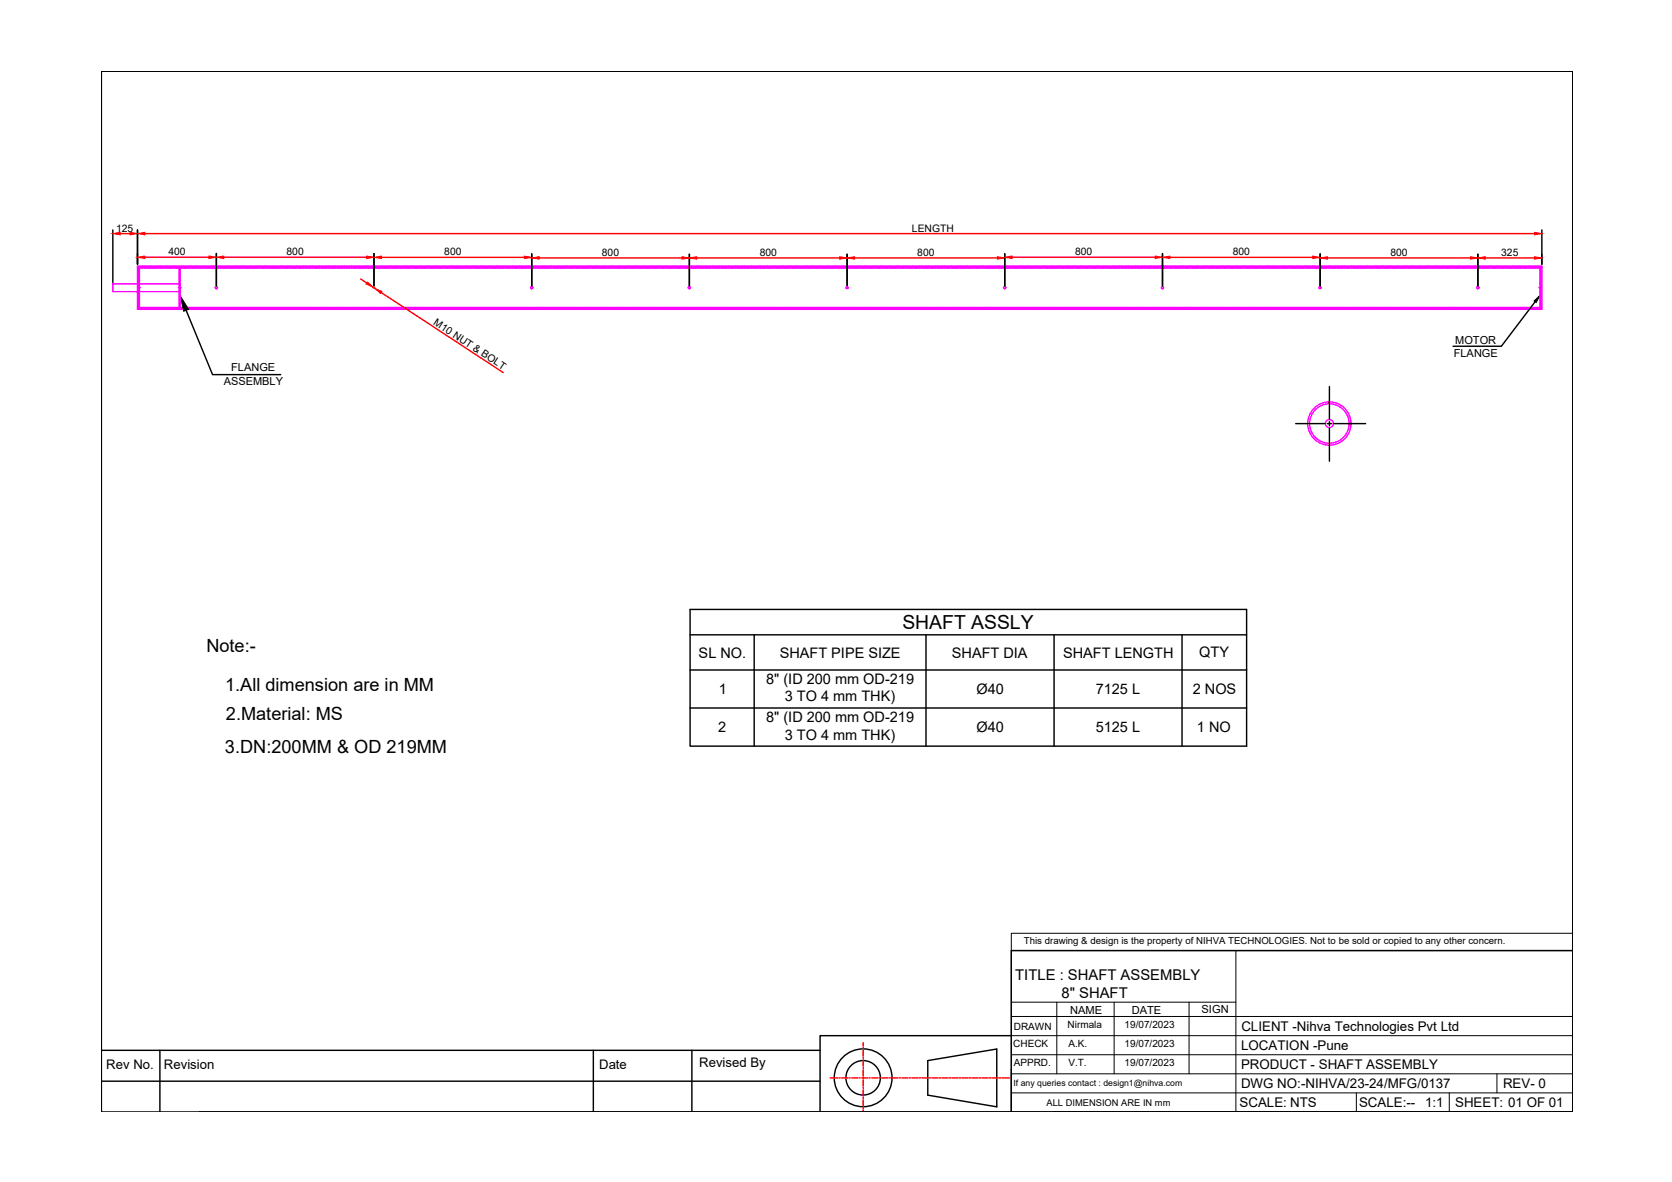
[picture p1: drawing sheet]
<svg xmlns="http://www.w3.org/2000/svg" width="297mm" height="210mm" viewBox="0 0 297 210" stroke-linecap="round" stroke-linejoin="round" font-family="sans-serif">
<!-- layer: 0 -->
<g fill="none" stroke="#f0f" stroke-width=".25">
<path d="M20 50.4h12v1.4h-12zM24.4 47.6h249.5v7h-249.5zM24.4 47.6v-.3h249.5v.3M24.4 54.6v.3h249.5v-.3M24.4 51.1h.6M24.6 47.6h.2v7h-.2zM24.6 54.6l-.2 .2M24.6 51.8h.2M24.6 50.4h.2M24.7 47.3l-.3 .2M24.9 54.6l-.3 .3M25 47.3l-.3 .3"/>
<path d="M25.2 54.6l-.3 .3M25.3 47.3l-.3 .3M25.5 54.6l-.3 .3M25.7 47.3l-.4 .3M25.9 54.6l-.4 .3M26 47.3l-.4 .3M26.2 54.6l-.4 .3M26.3 47.3l-.3 .3M26.5 54.6l-.3 .3M26.6 47.3l-.3 .3M26.8 54.6l-.3 .3M26.9 47.3l-.3 .3"/>
<path d="M27.1 54.6l-.3 .3M27.2 47.3l-.3 .3M27.4 54.6l-.3 .3M27.5 47.3l-.3 .3M27.7 54.6l-.3 .3M27.9 47.3l-.4 .3M28.1 54.6l-.4 .3M28.2 47.3l-.4 .3M28.4 54.6l-.4 .3M28.5 47.3l-.3 .3M28.7 54.6l-.3 .3M28.8 47.3l-.3 .3"/>
<path d="M29 54.6l-.3 .3M29.1 47.3l-.3 .3M29.3 54.6l-.3 .3M29.4 47.3l-.3 .3M29.6 54.6l-.3 .3M29.7 47.3l-.3 .3M30 54.6l-.4 .3M30.1 47.3l-.4 .3M30.3 54.6l-.4 .3M30.4 47.3l-.4 .3M30.6 54.6l-.4 .3M30.7 47.3l-.3 .3"/>
<path d="M30.9 54.6l-.3 .3M31 47.3l-.3 .3M31.2 54.6l-.3 .3M31.3 47.3l-.3 .3M31.5 54.6l-.3 .3M31.6 47.3l-.3 .3M31.7 51.1h.5M31.8 47.6h.2v7h-.2zM31.8 54.6l-.3 .3M31.8 51.8h.2M31.8 50.4h.2M31.9 47.3l-.3 .3"/>
<path d="M32.2 54.6l-.4 .3M32.3 47.3l-.4 .3M32.5 54.6l-.4 .3M32.6 47.3l-.4 .3M32.8 54.6l-.4 .3M32.9 47.3l-.3 .3M33.1 54.6l-.3 .3M33.2 47.3l-.3 .3M33.4 54.6l-.3 .3M33.5 47.3l-.3 .3M33.7 54.6l-.3 .3M33.8 47.3l-.3 .3"/>
<path d="M34 54.6l-.3 .3M34.1 47.3l-.3 .3M34.4 54.6l-.4 .3M34.5 47.3l-.4 .3M34.7 54.6l-.4 .3M34.8 47.3l-.4 .3M35 54.6l-.4 .3M35.1 47.3l-.3 .3M35.3 54.6l-.3 .3M35.4 47.3l-.3 .3M35.6 54.6l-.3 .3M35.7 47.3l-.3 .3"/>
<path d="M35.9 54.6l-.3 .3M36 47.3l-.3 .3M36.2 54.6l-.3 .3M36.3 47.3l-.3 .3M36.6 54.6l-.4 .3M36.7 47.3l-.4 .3M36.9 54.6l-.4 .3M37 47.3l-.4 .3M37.2 54.6l-.3 .3M37.3 47.3l-.3 .3M37.5 54.6l-.3 .3M37.6 47.3l-.3 .3"/>
<path d="M37.8 54.6l-.3 .3M37.9 47.3l-.3 .3M38.1 54.6l-.3 .3M38.2 47.3l-.3 .3M38.4 54.6l-.3 .3M38.5 47.3l-.3 .3M38.8 54.6l-.4 .3M38.9 47.3l-.4 .3M39.1 54.6l-.4 .3M39.2 47.3l-.4 .3M39.4 54.6l-.3 .3M39.5 47.3l-.3 .3"/>
<path d="M39.7 54.6l-.3 .3M39.8 47.3l-.3 .3M40 54.6l-.3 .3M40.1 47.3l-.3 .3M40.3 54.6l-.3 .3M40.4 47.3l-.3 .3M40.6 54.6l-.3 .3M40.7 47.3l-.3 .3M41 54.6l-.4 .3M41.1 47.3l-.4 .3M41.3 54.6l-.4 .3M41.4 47.3l-.4 .3"/>
<path d="M41.6 54.6l-.3 .3M41.7 47.3l-.3 .3M41.9 54.6l-.3 .3M42 47.3l-.3 .3M42.2 54.6l-.3 .3M42.3 47.3l-.3 .3M42.5 54.6l-.3 .3M42.6 47.3l-.3 .3M42.8 54.6l-.3 .3M42.9 47.3l-.3 .3M43.2 54.6l-.4 .3M43.3 47.3l-.4 .3"/>
<path d="M43.5 54.6l-.4 .3M43.6 47.3l-.4 .3M43.8 54.6l-.3 .3M43.9 47.3l-.3 .3M44.1 54.6l-.3 .3M44.2 47.3l-.3 .3M44.4 54.6l-.3 .3M44.5 47.3l-.3 .3M44.7 54.6l-.3 .3M44.8 47.3l-.3 .3M45 54.6l-.3 .3M45.1 47.3l-.3 .3"/>
<path d="M45.4 54.6l-.4 .3M45.5 47.3l-.4 .3M45.7 54.6l-.4 .3M45.8 47.3l-.4 .3M46 54.6l-.3 .3M46.1 47.3l-.3 .3M46.3 54.6l-.3 .3M46.4 47.3l-.3 .3M46.6 54.6l-.3 .3M46.7 47.3l-.3 .3M46.9 54.6l-.3 .3M47 47.3l-.3 .3"/>
<path d="M47.2 54.6l-.3 .3M47.3 47.3l-.3 .3M47.6 54.6l-.4 .3M47.7 47.3l-.4 .3M47.9 54.6l-.4 .3M48 47.3l-.4 .3M48.2 54.6l-.3 .3M48.3 47.3l-.3 .3M48.5 54.6l-.3 .3M48.6 47.3l-.3 .3M48.8 54.6l-.3 .3M48.9 47.3l-.3 .3"/>
<path d="M49.1 54.6l-.3 .3M49.2 47.3l-.3 .3M49.4 54.6l-.3 .3M49.6 47.3l-.4 .3M49.8 54.6l-.4 .3M49.9 47.3l-.4 .3M50.1 54.6l-.4 .3M50.2 47.3l-.4 .3M50.4 54.6l-.3 .3M50.5 47.3l-.3 .3M50.7 54.6l-.3 .3M50.8 47.3l-.3 .3"/>
<path d="M51 54.6l-.3 .3M51.1 47.3l-.3 .3M51.3 54.6l-.3 .3M51.4 47.3l-.3 .3M51.6 54.6l-.3 .3M51.8 47.3l-.4 .3M52 54.6l-.4 .3M52.1 47.3l-.4 .3M52.3 54.6l-.4 .3M52.4 47.3l-.4 .3M52.6 54.6l-.3 .3M52.7 47.3l-.3 .3"/>
<path d="M52.9 54.6l-.3 .3M53 47.3l-.3 .3M53.2 54.6l-.3 .3M53.3 47.3l-.3 .3M53.5 54.6l-.3 .3M53.6 47.3l-.3 .3M53.8 54.6l-.3 .3M54 47.3l-.4 .3M54.2 54.6l-.4 .3M54.3 47.3l-.4 .3M54.5 54.6l-.4 .3M54.6 47.3l-.3 .3"/>
<path d="M54.8 54.6l-.3 .3M54.9 47.3l-.3 .3M55.1 54.6l-.3 .3M55.2 47.3l-.3 .3M55.4 54.6l-.3 .3M55.5 47.3l-.3 .3M55.7 54.6l-.3 .3M55.8 47.3l-.3 .3M56 54.6l-.3 .3M56.2 47.3l-.4 .3M56.4 54.6l-.4 .3M56.5 47.3l-.4 .3"/>
<path d="M56.7 54.6l-.4 .3M56.8 47.3l-.3 .3M57 54.6l-.3 .3M57.1 47.3l-.3 .3M57.3 54.6l-.3 .3M57.4 47.3l-.3 .3M57.6 54.6l-.3 .3M57.7 47.3l-.3 .3M57.9 54.6l-.3 .3M58 47.3l-.3 .3M58.3 54.6l-.4 .3M58.4 47.3l-.4 .3"/>
<path d="M58.6 54.6l-.4 .3M58.7 47.3l-.4 .3M58.9 54.6l-.4 .3M59 47.3l-.3 .3M59.2 54.6l-.3 .3M59.3 47.3l-.3 .3M59.5 54.6l-.3 .3M59.6 47.3l-.3 .3M59.8 54.6l-.3 .3M59.9 47.3l-.3 .3M60.1 54.6l-.3 .3M60.2 47.3l-.3 .3"/>
<path d="M60.5 54.6l-.4 .3M60.6 47.3l-.4 .3M60.8 54.6l-.4 .3M60.9 47.3l-.4 .3M61.1 54.6l-.4 .3M61.2 47.3l-.3 .3M61.4 54.6l-.3 .3M61.5 47.3l-.3 .3M61.7 54.6l-.3 .3M61.8 47.3l-.3 .3M62 54.6l-.3 .3M62.1 47.3l-.3 .3"/>
<path d="M62.3 54.6l-.3 .3M62.4 47.3l-.3 .3M62.7 54.6l-.4 .3M62.8 47.3l-.4 .3M63 54.6l-.4 .3M63.1 47.3l-.4 .3M63.3 54.6l-.4 .3M63.4 47.3l-.3 .3M63.6 54.6l-.3 .3M63.7 47.3l-.3 .3M63.9 54.6l-.3 .3M64 47.3l-.3 .3"/>
<path d="M64.2 54.6l-.3 .3M64.3 47.3l-.3 .3M64.5 54.6l-.3 .3M64.6 47.3l-.3 .3M64.9 54.6l-.4 .3M65 47.3l-.4 .3M65.2 54.6l-.4 .3M65.3 47.3l-.4 .3M65.5 54.6l-.3 .3M65.6 47.3l-.3 .3M65.8 54.6l-.3 .3M65.9 47.3l-.3 .3"/>
<path d="M66.1 54.6l-.3 .3M66.2 47.3l-.3 .3M66.4 54.6l-.3 .3M66.5 47.3l-.3 .3M66.7 54.6l-.3 .3M66.8 47.3l-.3 .3M67.1 54.6l-.4 .3M67.2 47.3l-.4 .3M67.4 54.6l-.4 .3M67.5 47.3l-.4 .3M67.7 54.6l-.3 .3M67.8 47.3l-.3 .3"/>
<path d="M68 54.6l-.3 .3M68.1 47.3l-.3 .3M68.3 54.6l-.3 .3M68.4 47.3l-.3 .3M68.6 54.6l-.3 .3M68.7 47.3l-.3 .3M68.9 54.6l-.3 .3M69 47.3l-.3 .3M69.3 54.6l-.4 .3M69.4 47.3l-.4 .3M69.6 54.6l-.4 .3M69.7 47.3l-.4 .3"/>
<path d="M69.9 54.6l-.3 .3M70 47.3l-.3 .3M70.2 54.6l-.3 .3M70.3 47.3l-.3 .3M70.5 54.6l-.3 .3M70.6 47.3l-.3 .3M70.8 54.6l-.3 .3M70.9 47.3l-.3 .3M71.1 54.6l-.3 .3M71.2 47.3l-.3 .3M71.5 54.6l-.4 .3M71.6 47.3l-.4 .3"/>
<path d="M71.8 54.6l-.4 .3M71.9 47.3l-.4 .3M72.1 54.6l-.3 .3M72.2 47.3l-.3 .3M72.4 54.6l-.3 .3M72.5 47.3l-.3 .3M72.7 54.6l-.3 .3M72.8 47.3l-.3 .3M73 54.6l-.3 .3M73.1 47.3l-.3 .3M73.3 54.6l-.3 .3M73.4 47.3l-.3 .3"/>
<path d="M73.7 54.6l-.4 .3M73.8 47.3l-.4 .3M74 54.6l-.4 .3M74.1 47.3l-.4 .3M74.3 54.6l-.3 .3M74.4 47.3l-.3 .3M74.6 54.6l-.3 .3M74.7 47.3l-.3 .3M74.9 54.6l-.3 .3M75 47.3l-.3 .3M75.2 54.6l-.3 .3M75.3 47.3l-.3 .3"/>
<path d="M75.5 54.6l-.3 .3M75.6 47.3l-.3 .3M75.9 54.6l-.4 .3M76 47.3l-.4 .3M76.2 54.6l-.4 .3M76.3 47.3l-.4 .3M76.5 54.6l-.3 .3M76.6 47.3l-.3 .3M76.8 54.6l-.3 .3M76.9 47.3l-.3 .3M77.1 54.6l-.3 .3M77.2 47.3l-.3 .3"/>
<path d="M77.4 54.6l-.3 .3M77.5 47.3l-.3 .3M77.7 54.6l-.3 .3M77.9 47.3l-.4 .3M78.1 54.6l-.4 .3M78.2 47.3l-.4 .3M78.4 54.6l-.4 .3M78.5 47.3l-.4 .3M78.7 54.6l-.3 .3M78.8 47.3l-.3 .3M79 54.6l-.3 .3M79.1 47.3l-.3 .3"/>
<path d="M79.3 54.6l-.3 .3M79.4 47.3l-.3 .3M79.6 54.6l-.3 .3M79.7 47.3l-.3 .3M79.9 54.6l-.3 .3M80.1 47.3l-.4 .3M80.3 54.6l-.4 .3M80.4 47.3l-.4 .3M80.6 54.6l-.4 .3M80.7 47.3l-.4 .3M80.9 54.6l-.3 .3M81 47.3l-.3 .3"/>
<path d="M81.2 54.6l-.3 .3M81.3 47.3l-.3 .3M81.5 54.6l-.3 .3M81.6 47.3l-.3 .3M81.8 54.6l-.3 .3M81.9 47.3l-.3 .3M82.1 54.6l-.3 .3M82.3 47.3l-.4 .3M82.5 54.6l-.4 .3M82.6 47.3l-.4 .3M82.8 54.6l-.4 .3M82.9 47.3l-.3 .3"/>
<path d="M83.1 54.6l-.3 .3M83.2 47.3l-.3 .3M83.4 54.6l-.3 .3M83.5 47.3l-.3 .3M83.7 54.6l-.3 .3M83.8 47.3l-.3 .3M84 54.6l-.3 .3M84.1 47.3l-.3 .3M84.3 54.6l-.3 .3M84.5 47.3l-.4 .3M84.7 54.6l-.4 .3M84.8 47.3l-.4 .3"/>
<path d="M85 54.6l-.4 .3M85.1 47.3l-.3 .3M85.3 54.6l-.3 .3M85.4 47.3l-.3 .3M85.6 54.6l-.3 .3M85.7 47.3l-.3 .3M85.9 54.6l-.3 .3M86 47.3l-.3 .3M86.2 54.6l-.3 .3M86.3 47.3l-.3 .3M86.6 54.6l-.4 .3M86.7 47.3l-.4 .3"/>
<path d="M86.9 54.6l-.4 .3M87 47.3l-.4 .3M87.2 54.6l-.4 .3M87.3 47.3l-.3 .3M87.5 54.6l-.3 .3M87.6 47.3l-.3 .3M87.8 54.6l-.3 .3M87.9 47.3l-.3 .3M88.1 54.6l-.3 .3M88.2 47.3l-.3 .3M88.4 54.6l-.3 .3M88.5 47.3l-.3 .3"/>
<path d="M88.8 54.6l-.4 .3M88.9 47.3l-.4 .3M89.1 54.6l-.4 .3M89.2 47.3l-.4 .3M89.4 54.6l-.4 .3M89.5 47.3l-.3 .3M89.7 54.6l-.3 .3M89.8 47.3l-.3 .3M90 54.6l-.3 .3M90.1 47.3l-.3 .3M90.3 54.6l-.3 .3M90.4 47.3l-.3 .3"/>
<path d="M90.6 54.6l-.3 .3M90.7 47.3l-.3 .3M91 54.6l-.4 .3M91.1 47.3l-.4 .3M91.3 54.6l-.4 .3M91.4 47.3l-.4 .3M91.6 54.6l-.4 .3M91.7 47.3l-.3 .3M91.9 54.6l-.3 .3M92 47.3l-.3 .3M92.2 54.6l-.3 .3M92.3 47.3l-.3 .3"/>
<path d="M92.5 54.6l-.3 .3M92.6 47.3l-.3 .3M92.8 54.6l-.3 .3M92.9 47.3l-.3 .3M93.2 54.6l-.4 .3M93.3 47.3l-.4 .3M93.5 54.6l-.4 .3M93.6 47.3l-.4 .3M93.8 54.6l-.3 .3M93.9 47.3l-.3 .3M94.1 54.6l-.3 .3M94.2 47.3l-.3 .3"/>
<path d="M94.4 54.6l-.3 .3M94.5 47.3l-.3 .3M94.7 54.6l-.3 .3M94.8 47.3l-.3 .3M95 54.6l-.3 .3M95.1 47.3l-.3 .3M95.4 54.6l-.4 .3M95.5 47.3l-.4 .3M95.7 54.6l-.4 .3M95.8 47.3l-.4 .3M96 54.6l-.3 .3M96.1 47.3l-.3 .3"/>
<path d="M96.3 54.6l-.3 .3M96.4 47.3l-.3 .3M96.6 54.6l-.3 .3M96.7 47.3l-.3 .3M96.9 54.6l-.3 .3M97 47.3l-.3 .3M97.2 54.6l-.3 .3M97.3 47.3l-.3 .3M97.6 54.6l-.4 .3M97.7 47.3l-.4 .3M97.9 54.6l-.4 .3M98 47.3l-.4 .3"/>
<path d="M98.2 54.6l-.3 .3M98.3 47.3l-.3 .3M98.5 54.6l-.3 .3M98.6 47.3l-.3 .3M98.8 54.6l-.3 .3M98.9 47.3l-.3 .3M99.1 54.6l-.3 .3M99.2 47.3l-.3 .3M99.4 54.6l-.3 .3M99.5 47.3l-.3 .3M99.8 54.6l-.4 .3M99.9 47.3l-.4 .3"/>
<path d="M100.1 54.6l-.4 .3M100.2 47.3l-.4 .3M100.4 54.6l-.3 .3M100.5 47.3l-.3 .3M100.7 54.6l-.3 .3M100.8 47.3l-.3 .3M101 54.6l-.3 .3M101.1 47.3l-.3 .3M101.3 54.6l-.3 .3M101.4 47.3l-.3 .3M101.6 54.6l-.3 .3M101.7 47.3l-.3 .3"/>
<path d="M102 54.6l-.4 .3M102.1 47.3l-.4 .3M102.3 54.6l-.4 .3M102.4 47.3l-.4 .3M102.6 54.6l-.3 .3M102.7 47.3l-.3 .3M102.9 54.6l-.3 .3M103 47.3l-.3 .3M103.2 54.6l-.3 .3M103.3 47.3l-.3 .3M103.5 54.6l-.3 .3M103.6 47.3l-.3 .3"/>
<path d="M103.8 54.6l-.3 .3M103.9 47.3l-.3 .3M104.2 54.6l-.4 .3M104.3 47.3l-.4 .3M104.5 54.6l-.4 .3M104.6 47.3l-.4 .3M104.8 54.6l-.3 .3M104.9 47.3l-.3 .3M105.1 54.6l-.3 .3M105.2 47.3l-.3 .3M105.4 54.6l-.3 .3M105.5 47.3l-.3 .3"/>
<path d="M105.7 54.6l-.3 .3M105.8 47.3l-.3 .3M106 54.6l-.3 .3M106.2 47.3l-.4 .3M106.4 54.6l-.4 .3M106.5 47.3l-.4 .3M106.7 54.6l-.4 .3M106.8 47.3l-.4 .3M107 54.6l-.3 .3M107.1 47.3l-.3 .3M107.3 54.6l-.3 .3M107.4 47.3l-.3 .3"/>
<path d="M107.6 54.6l-.3 .3M107.7 47.3l-.3 .3M107.9 54.6l-.3 .3M108 47.3l-.3 .3M108.2 54.6l-.3 .3M108.4 47.3l-.4 .3M108.6 54.6l-.4 .3M108.7 47.3l-.4 .3M108.9 54.6l-.4 .3M109 47.3l-.4 .3M109.2 54.6l-.3 .3M109.3 47.3l-.3 .3"/>
<path d="M109.5 54.6l-.3 .3M109.6 47.3l-.3 .3M109.8 54.6l-.3 .3M109.9 47.3l-.3 .3M110.1 54.6l-.3 .3M110.2 47.3l-.3 .3M110.4 54.6l-.3 .3M110.6 47.3l-.4 .3M110.8 54.6l-.4 .3M110.9 47.3l-.4 .3M111.1 54.6l-.4 .3M111.2 47.3l-.4 .3"/>
<path d="M111.4 54.6l-.3 .3M111.5 47.3l-.3 .3M111.7 54.6l-.3 .3M111.8 47.3l-.3 .3M112 54.6l-.3 .3M112.1 47.3l-.3 .3M112.3 54.6l-.3 .3M112.4 47.3l-.3 .3M112.6 54.6l-.3 .3M112.8 47.3l-.4 .3M113 54.6l-.4 .3M113.1 47.3l-.4 .3"/>
<path d="M113.3 54.6l-.4 .3M113.4 47.3l-.3 .3M113.6 54.6l-.3 .3M113.7 47.3l-.3 .3M113.9 54.6l-.3 .3M114 47.3l-.3 .3M114.2 54.6l-.3 .3M114.3 47.3l-.3 .3M114.5 54.6l-.3 .3M114.6 47.3l-.3 .3M114.9 54.6l-.4 .3M115 47.3l-.4 .3"/>
<path d="M115.2 54.6l-.4 .3M115.3 47.3l-.4 .3M115.5 54.6l-.4 .3M115.6 47.3l-.3 .3M115.8 54.6l-.3 .3M115.9 47.3l-.3 .3M116.1 54.6l-.3 .3M116.2 47.3l-.3 .3M116.4 54.6l-.3 .3M116.5 47.3l-.3 .3M116.7 54.6l-.3 .3M116.8 47.3l-.3 .3"/>
<path d="M117.1 54.6l-.4 .3M117.2 47.3l-.4 .3M117.4 54.6l-.4 .3M117.5 47.3l-.4 .3M117.7 54.6l-.4 .3M117.8 47.3l-.3 .3M118 54.6l-.3 .3M118.1 47.3l-.3 .3M118.3 54.6l-.3 .3M118.4 47.3l-.3 .3M118.6 54.6l-.3 .3M118.7 47.3l-.3 .3"/>
<path d="M118.9 54.6l-.3 .3M119 47.3l-.3 .3M119.3 54.6l-.4 .3M119.4 47.3l-.4 .3M119.6 54.6l-.4 .3M119.7 47.3l-.4 .3M119.9 54.6l-.4 .3M120 47.3l-.3 .3M120.2 54.6l-.3 .3M120.3 47.3l-.3 .3M120.5 54.6l-.3 .3M120.6 47.3l-.3 .3"/>
<path d="M120.8 54.6l-.3 .3M120.9 47.3l-.3 .3M121.1 54.6l-.3 .3M121.2 47.3l-.3 .3M121.5 54.6l-.4 .3M121.6 47.3l-.4 .3M121.8 54.6l-.4 .3M121.9 47.3l-.4 .3M122.1 54.6l-.3 .3M122.2 47.3l-.3 .3M122.4 54.6l-.3 .3M122.5 47.3l-.3 .3"/>
<path d="M122.7 54.6l-.3 .3M122.8 47.3l-.3 .3M123 54.6l-.3 .3M123.1 47.3l-.3 .3M123.3 54.6l-.3 .3M123.4 47.3l-.3 .3M123.7 54.6l-.4 .3M123.8 47.3l-.4 .3M124 54.6l-.4 .3M124.1 47.3l-.4 .3M124.3 54.6l-.3 .3M124.4 47.3l-.3 .3"/>
<path d="M124.6 54.6l-.3 .3M124.7 47.3l-.3 .3M124.9 54.6l-.3 .3M125 47.3l-.3 .3M125.2 54.6l-.3 .3M125.3 47.3l-.3 .3M125.5 54.6l-.3 .3M125.6 47.3l-.3 .3M125.9 54.6l-.4 .3M126 47.3l-.4 .3M126.2 54.6l-.4 .3M126.3 47.3l-.4 .3"/>
<path d="M126.5 54.6l-.3 .3M126.6 47.3l-.3 .3M126.8 54.6l-.3 .3M126.9 47.3l-.3 .3M127.1 54.6l-.3 .3M127.2 47.3l-.3 .3M127.4 54.6l-.3 .3M127.5 47.3l-.3 .3M127.7 54.6l-.3 .3M127.8 47.3l-.3 .3M128.1 54.6l-.4 .3M128.2 47.3l-.4 .3"/>
<path d="M128.4 54.6l-.4 .3M128.5 47.3l-.4 .3M128.7 54.6l-.3 .3M128.8 47.3l-.3 .3M129 54.6l-.3 .3M129.1 47.3l-.3 .3M129.3 54.6l-.3 .3M129.4 47.3l-.3 .3M129.6 54.6l-.3 .3M129.7 47.3l-.3 .3M129.9 54.6l-.3 .3M130 47.3l-.3 .3"/>
<path d="M130.3 54.6l-.4 .3M130.4 47.3l-.4 .3M130.6 54.6l-.4 .3M130.7 47.3l-.4 .3M130.9 54.6l-.3 .3M131 47.3l-.3 .3M131.2 54.6l-.3 .3M131.3 47.3l-.3 .3M131.5 54.6l-.3 .3M131.6 47.3l-.3 .3M131.8 54.6l-.3 .3M131.9 47.3l-.3 .3"/>
<path d="M132.1 54.6l-.3 .3M132.2 47.3l-.3 .3M132.5 54.6l-.4 .3M132.6 47.3l-.4 .3M132.8 54.6l-.4 .3M132.9 47.3l-.4 .3M133.1 54.6l-.3 .3M133.2 47.3l-.3 .3M133.4 54.6l-.3 .3M133.5 47.3l-.3 .3M133.7 54.6l-.3 .3M133.8 47.3l-.3 .3"/>
<path d="M134 54.6l-.3 .3M134.1 47.3l-.3 .3M134.3 54.6l-.3 .3M134.5 47.3l-.4 .3M134.7 54.6l-.4 .3M134.8 47.3l-.4 .3M135 54.6l-.4 .3M135.1 47.3l-.4 .3M135.3 54.6l-.3 .3M135.4 47.3l-.3 .3M135.6 54.6l-.3 .3M135.7 47.3l-.3 .3"/>
<path d="M135.9 54.6l-.3 .3M136 47.3l-.3 .3M136.2 54.6l-.3 .3M136.3 47.3l-.3 .3M136.5 54.6l-.3 .3M136.7 47.3l-.4 .3M136.9 54.6l-.4 .3M137 47.3l-.4 .3M137.2 54.6l-.4 .3M137.3 47.3l-.4 .3M137.5 54.6l-.3 .3M137.6 47.3l-.3 .3"/>
<path d="M137.8 54.6l-.3 .3M137.9 47.3l-.3 .3M138.1 54.6l-.3 .3M138.2 47.3l-.3 .3M138.4 54.6l-.3 .3M138.5 47.3l-.3 .3M138.7 54.6l-.3 .3M138.9 47.3l-.4 .3M139.1 54.6l-.4 .3M139.2 47.3l-.4 .3M139.4 54.6l-.4 .3M139.5 47.3l-.4 .3"/>
<path d="M139.7 54.6l-.3 .3M139.8 47.3l-.3 .3M140 54.6l-.3 .3M140.1 47.3l-.3 .3M140.3 54.6l-.3 .3M140.4 47.3l-.3 .3M140.6 54.6l-.3 .3M140.7 47.3l-.3 .3M140.9 54.6l-.3 .3M141.1 47.3l-.4 .3M141.3 54.6l-.4 .3M141.4 47.3l-.4 .3"/>
<path d="M141.6 54.6l-.4 .3M141.7 47.3l-.3 .3M141.9 54.6l-.3 .3M142 47.3l-.3 .3M142.2 54.6l-.3 .3M142.3 47.3l-.3 .3M142.5 54.6l-.3 .3M142.6 47.3l-.3 .3M142.8 54.6l-.3 .3M142.9 47.3l-.3 .3M143.2 54.6l-.4 .3M143.3 47.3l-.4 .3"/>
<path d="M143.5 54.6l-.4 .3M143.6 47.3l-.4 .3M143.8 54.6l-.4 .3M143.9 47.3l-.3 .3M144.1 54.6l-.3 .3M144.2 47.3l-.3 .3M144.4 54.6l-.3 .3M144.5 47.3l-.3 .3M144.7 54.6l-.3 .3M144.8 47.3l-.3 .3M145 54.6l-.3 .3M145.1 47.3l-.3 .3"/>
<path d="M145.4 54.6l-.4 .3M145.5 47.3l-.4 .3M145.7 54.6l-.4 .3M145.8 47.3l-.4 .3M146 54.6l-.4 .3M146.1 47.3l-.3 .3M146.3 54.6l-.3 .3M146.4 47.3l-.3 .3M146.6 54.6l-.3 .3M146.7 47.3l-.3 .3M146.9 54.6l-.3 .3M147 47.3l-.3 .3"/>
<path d="M147.2 54.6l-.3 .3M147.3 47.3l-.3 .3M147.6 54.6l-.4 .3M147.7 47.3l-.4 .3M147.9 54.6l-.4 .3M148 47.3l-.4 .3M148.2 54.6l-.4 .3M148.3 47.3l-.3 .3M148.5 54.6l-.3 .3M148.6 47.3l-.3 .3M148.8 54.6l-.3 .3M148.9 47.3l-.3 .3"/>
<path d="M149.1 54.6l-.3 .3M149.2 47.3l-.3 .3M149.4 54.6l-.3 .3M149.5 47.3l-.3 .3M149.8 54.6l-.4 .3M149.9 47.3l-.4 .3M150.1 54.6l-.4 .3M150.2 47.3l-.4 .3M150.4 54.6l-.3 .3M150.5 47.3l-.3 .3M150.7 54.6l-.3 .3M150.8 47.3l-.3 .3"/>
<path d="M151 54.6l-.3 .3M151.1 47.3l-.3 .3M151.3 54.6l-.3 .3M151.4 47.3l-.3 .3M151.6 54.6l-.3 .3M151.7 47.3l-.3 .3M152 54.6l-.4 .3M152.1 47.3l-.4 .3M152.3 54.6l-.4 .3M152.4 47.3l-.4 .3M152.6 54.6l-.3 .3M152.7 47.3l-.3 .3"/>
<path d="M152.9 54.6l-.3 .3M153 47.3l-.3 .3M153.2 54.6l-.3 .3M153.3 47.3l-.3 .3M153.5 54.6l-.3 .3M153.6 47.3l-.3 .3M153.8 54.6l-.3 .3M153.9 47.3l-.3 .3M154.2 54.6l-.4 .3M154.3 47.3l-.4 .3M154.5 54.6l-.4 .3M154.6 47.3l-.4 .3"/>
<path d="M154.8 54.6l-.3 .3M154.9 47.3l-.3 .3M155.1 54.6l-.3 .3M155.2 47.3l-.3 .3M155.4 54.6l-.3 .3M155.5 47.3l-.3 .3M155.7 54.6l-.3 .3M155.8 47.3l-.3 .3M156 54.6l-.3 .3M156.1 47.3l-.3 .3M156.4 54.6l-.4 .3M156.5 47.3l-.4 .3"/>
<path d="M156.7 54.6l-.4 .3M156.8 47.3l-.4 .3M157 54.6l-.3 .3M157.1 47.3l-.3 .3M157.3 54.6l-.3 .3M157.4 47.3l-.3 .3M157.6 54.6l-.3 .3M157.7 47.3l-.3 .3M157.9 54.6l-.3 .3M158 47.3l-.3 .3M158.2 54.6l-.3 .3M158.3 47.3l-.3 .3"/>
<path d="M158.6 54.6l-.4 .3M158.7 47.3l-.4 .3M158.9 54.6l-.4 .3M159 47.3l-.4 .3M159.2 54.6l-.3 .3M159.3 47.3l-.3 .3M159.5 54.6l-.3 .3M159.6 47.3l-.3 .3M159.8 54.6l-.3 .3M159.9 47.3l-.3 .3M160.1 54.6l-.3 .3M160.2 47.3l-.3 .3"/>
<path d="M160.4 54.6l-.3 .3M160.5 47.3l-.3 .3M160.8 54.6l-.4 .3M160.9 47.3l-.4 .3M161.1 54.6l-.4 .3M161.2 47.3l-.4 .3M161.4 54.6l-.3 .3M161.5 47.3l-.3 .3M161.7 54.6l-.3 .3M161.8 47.3l-.3 .3M162 54.6l-.3 .3M162.1 47.3l-.3 .3"/>
<path d="M162.3 54.6l-.3 .3M162.4 47.3l-.3 .3M162.6 54.6l-.3 .3M162.8 47.3l-.4 .3M163 54.6l-.4 .3M163.1 47.3l-.4 .3M163.3 54.6l-.4 .3M163.4 47.3l-.4 .3M163.6 54.6l-.3 .3M163.7 47.3l-.3 .3M163.9 54.6l-.3 .3M164 47.3l-.3 .3"/>
<path d="M164.2 54.6l-.3 .3M164.3 47.3l-.3 .3M164.5 54.6l-.3 .3M164.6 47.3l-.3 .3M164.8 54.6l-.3 .3M165 47.3l-.4 .3M165.2 54.6l-.4 .3M165.3 47.3l-.4 .3M165.5 54.6l-.4 .3M165.6 47.3l-.4 .3M165.8 54.6l-.3 .3M165.9 47.3l-.3 .3"/>
<path d="M166.1 54.6l-.3 .3M166.2 47.3l-.3 .3M166.4 54.6l-.3 .3M166.5 47.3l-.3 .3M166.8 54.6l-.4 .3M166.8 47.3l-.3 .3M167 54.6l-.3 .3M167.2 47.3l-.4 .3M167.4 54.6l-.4 .3M167.5 47.3l-.4 .3M167.7 54.6l-.4 .3M167.8 47.3l-.4 .3"/>
<path d="M168 54.6l-.3 .3M168.1 47.3l-.3 .3M168.3 54.6l-.3 .3M168.4 47.3l-.3 .3M168.6 54.6l-.3 .3M168.7 47.3l-.3 .3M169 54.6l-.4 .3M169 47.3l-.3 .3M169.2 54.6l-.3 .3M169.4 47.3l-.4 .3M169.6 54.6l-.4 .3M169.7 47.3l-.4 .3"/>
<path d="M169.9 54.6l-.4 .3M170 47.3l-.3 .3M170.2 54.6l-.3 .3M170.3 47.3l-.3 .3M170.5 54.6l-.3 .3M170.6 47.3l-.3 .3M170.8 54.6l-.3 .3M170.9 47.3l-.3 .3M171.2 54.6l-.4 .3M171.2 47.3l-.3 .3M171.5 54.6l-.4 .3M171.6 47.3l-.4 .3"/>
<path d="M171.8 54.6l-.3 .3M171.9 47.3l-.4 .3M172.1 54.6l-.4 .3M172.2 47.3l-.3 .3M172.4 54.6l-.3 .3M172.5 47.3l-.3 .3M172.7 54.6l-.3 .3M172.8 47.3l-.3 .3M173 54.6l-.3 .3M173.1 47.3l-.3 .3M173.4 54.6l-.4 .3M173.4 47.3l-.3 .3"/>
<path d="M173.7 54.6l-.4 .3M173.8 47.3l-.4 .3M174 54.6l-.3 .3M174.1 47.3l-.4 .3M174.3 54.6l-.4 .3M174.4 47.3l-.3 .3M174.6 54.6l-.3 .3M174.7 47.3l-.3 .3M174.9 54.6l-.3 .3M175 47.3l-.3 .3M175.2 54.6l-.3 .3M175.3 47.3l-.3 .3"/>
<path d="M175.6 54.6l-.4 .3M175.6 47.3l-.3 .3M175.9 54.6l-.4 .3M176 47.3l-.4 .3M176.2 54.6l-.3 .3M176.3 47.3l-.4 .3M176.5 54.6l-.4 .3M176.6 47.3l-.3 .3M176.8 54.6l-.3 .3M176.9 47.3l-.3 .3M177.1 54.6l-.3 .3M177.2 47.3l-.3 .3"/>
<path d="M177.4 54.6l-.3 .3M177.5 47.3l-.3 .3M177.8 54.6l-.4 .3M177.8 47.3l-.3 .3M178.1 54.6l-.4 .3M178.2 47.3l-.4 .3M178.4 54.6l-.3 .3M178.5 47.3l-.4 .3M178.7 54.6l-.3 .3M178.8 47.3l-.3 .3M179 54.6l-.3 .3M179.1 47.3l-.3 .3"/>
<path d="M179.3 54.6l-.3 .3M179.4 47.3l-.3 .3M179.6 54.6l-.3 .3M179.7 47.3l-.3 .3M180 54.6l-.4 .3M180 47.3l-.3 .3M180.3 54.6l-.4 .3M180.4 47.3l-.4 .3M180.6 54.6l-.3 .3M180.7 47.3l-.4 .3M180.9 54.6l-.3 .3M181 47.3l-.3 .3"/>
<path d="M181.2 54.6l-.3 .3M181.3 47.3l-.3 .3M181.5 54.6l-.3 .3M181.6 47.3l-.3 .3M181.8 54.6l-.3 .3M181.9 47.3l-.3 .3M182.2 54.6l-.4 .3M182.2 47.3l-.3 .3M182.5 54.6l-.4 .3M182.6 47.3l-.4 .3M182.8 54.6l-.3 .3M182.9 47.3l-.4 .3"/>
<path d="M183.1 54.6l-.3 .3M183.2 47.3l-.3 .3M183.4 54.6l-.3 .3M183.5 47.3l-.3 .3M183.7 54.6l-.3 .3M183.8 47.3l-.3 .3M184 54.6l-.3 .3M184.2 47.3l-.4 .3M184.4 54.6l-.4 .3M184.4 47.3l-.3 .3M184.7 54.6l-.4 .3M184.8 47.3l-.4 .3"/>
<path d="M185 54.6l-.3 .3M185.1 47.3l-.4 .3M185.3 54.6l-.3 .3M185.4 47.3l-.3 .3M185.6 54.6l-.3 .3M185.7 47.3l-.3 .3M185.9 54.6l-.3 .3M186 47.3l-.3 .3M186.2 54.6l-.3 .3M186.4 47.3l-.4 .3M186.6 54.6l-.4 .3M186.6 47.3l-.3 .3"/>
<path d="M186.9 54.6l-.4 .3M187 47.3l-.4 .3M187.2 54.6l-.3 .3M187.3 47.3l-.4 .3M187.5 54.6l-.3 .3M187.6 47.3l-.3 .3M187.8 54.6l-.3 .3M187.9 47.3l-.3 .3M188.1 54.6l-.3 .3M188.2 47.3l-.3 .3M188.4 54.6l-.3 .3M188.6 47.3l-.4 .3"/>
<path d="M188.8 54.6l-.4 .3M188.8 47.3l-.3 .3M189.1 54.6l-.4 .3M189.2 47.3l-.4 .3M189.4 54.6l-.3 .3M189.5 47.3l-.4 .3M189.7 54.6l-.3 .3M189.8 47.3l-.3 .3M190 54.6l-.3 .3M190.1 47.3l-.3 .3M190.3 54.6l-.3 .3M190.4 47.3l-.3 .3"/>
<path d="M190.6 54.6l-.3 .3M190.8 47.3l-.4 .3M191 54.6l-.4 .3M191.1 47.3l-.4 .3M191.3 54.6l-.4 .3M191.4 47.3l-.3 .3M191.6 54.6l-.3 .3M191.7 47.3l-.4 .3M191.9 54.6l-.3 .3M192 47.3l-.3 .3M192.2 54.6l-.3 .3M192.3 47.3l-.3 .3"/>
<path d="M192.5 54.6l-.3 .3M192.6 47.3l-.3 .3M192.8 54.6l-.3 .3M193 47.3l-.4 .3M193.2 54.6l-.4 .3M193.3 47.3l-.4 .3M193.5 54.6l-.4 .3M193.6 47.3l-.3 .3M193.8 54.6l-.3 .3M193.9 47.3l-.4 .3M194.1 54.6l-.3 .3M194.2 47.3l-.3 .3"/>
<path d="M194.4 54.6l-.3 .3M194.5 47.3l-.3 .3M194.7 54.6l-.3 .3M194.8 47.3l-.3 .3M195.1 54.6l-.4 .3M195.2 47.3l-.4 .3M195.4 54.6l-.4 .3M195.5 47.3l-.4 .3M195.7 54.6l-.4 .3M195.8 47.3l-.3 .3M196 54.6l-.3 .3M196.1 47.3l-.4 .3"/>
<path d="M196.3 54.6l-.3 .3M196.4 47.3l-.3 .3M196.6 54.6l-.3 .3M196.7 47.3l-.3 .3M196.9 54.6l-.3 .3M197 47.3l-.3 .3M197.3 54.6l-.4 .3M197.4 47.3l-.4 .3M197.6 54.6l-.4 .3M197.7 47.3l-.4 .3M197.9 54.6l-.4 .3M198 47.3l-.3 .3"/>
<path d="M198.2 54.6l-.3 .3M198.3 47.3l-.3 .3M198.5 54.6l-.3 .3M198.6 47.3l-.3 .3M198.8 54.6l-.3 .3M198.9 47.3l-.3 .3M199.1 54.6l-.3 .3M199.2 47.3l-.3 .3M199.5 54.6l-.4 .3M199.6 47.3l-.4 .3M199.8 54.6l-.4 .3M199.9 47.3l-.4 .3"/>
<path d="M200.1 54.6l-.4 .3M200.2 47.3l-.3 .3M200.4 54.6l-.3 .3M200.5 47.3l-.3 .3M200.7 54.6l-.3 .3M200.8 47.3l-.3 .3M201 54.6l-.3 .3M201.1 47.3l-.3 .3M201.3 54.6l-.3 .3M201.4 47.3l-.3 .3M201.7 54.6l-.4 .3M201.8 47.3l-.4 .3"/>
<path d="M202 54.6l-.4 .3M202.1 47.3l-.4 .3M202.3 54.6l-.3 .3M202.4 47.3l-.3 .3M202.6 54.6l-.3 .3M202.7 47.3l-.3 .3M202.9 54.6l-.3 .3M203 47.3l-.3 .3M203.2 54.6l-.3 .3M203.3 47.3l-.3 .3M203.5 54.6l-.3 .3M203.6 47.3l-.3 .3"/>
<path d="M203.9 54.6l-.4 .3M204 47.3l-.4 .3M204.2 54.6l-.4 .3M204.3 47.3l-.4 .3M204.5 54.6l-.3 .3M204.6 47.3l-.3 .3M204.8 54.6l-.3 .3M204.9 47.3l-.3 .3M205.1 54.6l-.3 .3M205.2 47.3l-.3 .3M205.4 54.6l-.3 .3M205.5 47.3l-.3 .3"/>
<path d="M205.7 54.6l-.3 .3M205.8 47.3l-.3 .3M206.1 54.6l-.4 .3M206.2 47.3l-.4 .3M206.4 54.6l-.4 .3M206.5 47.3l-.4 .3M206.7 54.6l-.3 .3M206.8 47.3l-.3 .3M207 54.6l-.3 .3M207.1 47.3l-.3 .3M207.3 54.6l-.3 .3M207.4 47.3l-.3 .3"/>
<path d="M207.6 54.6l-.3 .3M207.7 47.3l-.3 .3M207.9 54.6l-.3 .3M208 47.3l-.3 .3M208.3 54.6l-.4 .3M208.4 47.3l-.4 .3M208.6 54.6l-.4 .3M208.7 47.3l-.4 .3M208.9 54.6l-.3 .3M209 47.3l-.3 .3M209.2 54.6l-.3 .3M209.3 47.3l-.3 .3"/>
<path d="M209.5 54.6l-.3 .3M209.6 47.3l-.3 .3M209.8 54.6l-.3 .3M209.9 47.3l-.3 .3M210.1 54.6l-.3 .3M210.2 47.3l-.3 .3M210.5 54.6l-.4 .3M210.6 47.3l-.4 .3M210.8 54.6l-.4 .3M210.9 47.3l-.4 .3M211.1 54.6l-.3 .3M211.2 47.3l-.3 .3"/>
<path d="M211.4 54.6l-.3 .3M211.5 47.3l-.3 .3M211.7 54.6l-.3 .3M211.8 47.3l-.3 .3M212 54.6l-.3 .3M212.1 47.3l-.3 .3M212.3 54.6l-.3 .3M212.4 47.3l-.3 .3M212.7 54.6l-.4 .3M212.8 47.3l-.4 .3M213 54.6l-.4 .3M213.1 47.3l-.4 .3"/>
<path d="M213.3 54.6l-.3 .3M213.4 47.3l-.3 .3M213.6 54.6l-.3 .3M213.7 47.3l-.3 .3M213.9 54.6l-.3 .3M214 47.3l-.3 .3M214.2 54.6l-.3 .3M214.3 47.3l-.3 .3M214.5 54.6l-.3 .3M214.7 47.3l-.4 .3M214.9 54.6l-.4 .3M215 47.3l-.4 .3"/>
<path d="M215.2 54.6l-.4 .3M215.3 47.3l-.4 .3M215.5 54.6l-.3 .3M215.6 47.3l-.3 .3M215.8 54.6l-.3 .3M215.9 47.3l-.3 .3M216.1 54.6l-.3 .3M216.2 47.3l-.3 .3M216.4 54.6l-.3 .3M216.5 47.3l-.3 .3M216.7 54.6l-.3 .3M216.9 47.3l-.4 .3"/>
<path d="M217.1 54.6l-.4 .3M217.2 47.3l-.4 .3M217.4 54.6l-.4 .3M217.5 47.3l-.4 .3M217.7 54.6l-.3 .3M217.8 47.3l-.3 .3M218 54.6l-.3 .3M218.1 47.3l-.3 .3M218.3 54.6l-.3 .3M218.4 47.3l-.3 .3M218.6 54.6l-.3 .3M218.7 47.3l-.3 .3"/>
<path d="M218.9 54.6l-.3 .3M219.1 47.3l-.4 .3M219.3 54.6l-.4 .3M219.4 47.3l-.4 .3M219.6 54.6l-.4 .3M219.7 47.3l-.3 .3M219.9 54.6l-.3 .3M220 47.3l-.3 .3M220.2 54.6l-.3 .3M220.3 47.3l-.3 .3M220.5 54.6l-.3 .3M220.6 47.3l-.3 .3"/>
<path d="M220.8 54.6l-.3 .3M220.9 47.3l-.3 .3M221.1 54.6l-.3 .3M221.3 47.3l-.4 .3M221.5 54.6l-.4 .3M221.6 47.3l-.4 .3M221.8 54.6l-.4 .3M221.9 47.3l-.3 .3M222.1 54.6l-.3 .3M222.2 47.3l-.3 .3M222.4 54.6l-.3 .3M222.5 47.3l-.3 .3"/>
<path d="M222.7 54.6l-.3 .3M222.8 47.3l-.3 .3M223 54.6l-.3 .3M223.1 47.3l-.3 .3M223.4 54.6l-.4 .3M223.5 47.3l-.4 .3M223.7 54.6l-.4 .3M223.8 47.3l-.4 .3M224 54.6l-.4 .3M224.1 47.3l-.3 .3M224.3 54.6l-.3 .3M224.4 47.3l-.3 .3"/>
<path d="M224.6 54.6l-.3 .3M224.7 47.3l-.3 .3M224.9 54.6l-.3 .3M225 47.3l-.3 .3M225.2 54.6l-.3 .3M225.3 47.3l-.3 .3M225.6 54.6l-.4 .3M225.7 47.3l-.4 .3M225.9 54.6l-.4 .3M226 47.3l-.4 .3M226.2 54.6l-.4 .3M226.3 47.3l-.3 .3"/>
<path d="M226.5 54.6l-.3 .3M226.6 47.3l-.3 .3M226.8 54.6l-.3 .3M226.9 47.3l-.3 .3M227.1 54.6l-.3 .3M227.2 47.3l-.3 .3M227.4 54.6l-.3 .3M227.5 47.3l-.3 .3M227.8 54.6l-.4 .3M227.9 47.3l-.4 .3M228.1 54.6l-.4 .3M228.2 47.3l-.4 .3"/>
<path d="M228.4 54.6l-.4 .3M228.5 47.3l-.3 .3M228.7 54.6l-.3 .3M228.8 47.3l-.3 .3M229 54.6l-.3 .3M229.1 47.3l-.3 .3M229.3 54.6l-.3 .3M229.4 47.3l-.3 .3M229.6 54.6l-.3 .3M229.7 47.3l-.3 .3M230 54.6l-.4 .3M230.1 47.3l-.4 .3"/>
<path d="M230.3 54.6l-.4 .3M230.4 47.3l-.4 .3M230.6 54.6l-.3 .3M230.7 47.3l-.3 .3M230.9 54.6l-.3 .3M231 47.3l-.3 .3M231.2 54.6l-.3 .3M231.3 47.3l-.3 .3M231.5 54.6l-.3 .3M231.6 47.3l-.3 .3M231.8 54.6l-.3 .3M231.9 47.3l-.3 .3"/>
<path d="M232.2 54.6l-.4 .3M232.3 47.3l-.4 .3M232.5 54.6l-.4 .3M232.6 47.3l-.4 .3M232.8 54.6l-.3 .3M232.9 47.3l-.3 .3M233.1 54.6l-.3 .3M233.2 47.3l-.3 .3M233.4 54.6l-.3 .3M233.5 47.3l-.3 .3M233.7 54.6l-.3 .3M233.8 47.3l-.3 .3"/>
<path d="M234 54.6l-.3 .3M234.1 47.3l-.3 .3M234.4 54.6l-.4 .3M234.5 47.3l-.4 .3M234.7 54.6l-.4 .3M234.8 47.3l-.4 .3M235 54.6l-.3 .3M235.1 47.3l-.3 .3M235.3 54.6l-.3 .3M235.4 47.3l-.3 .3M235.6 54.6l-.3 .3M235.7 47.3l-.3 .3"/>
<path d="M235.9 54.6l-.3 .3M236 47.3l-.3 .3M236.2 54.6l-.3 .3M236.3 47.3l-.3 .3M236.6 54.6l-.4 .3M236.7 47.3l-.4 .3M236.9 54.6l-.4 .3M237 47.3l-.4 .3M237.2 54.6l-.3 .3M237.3 47.3l-.3 .3M237.5 54.6l-.3 .3M237.6 47.3l-.3 .3"/>
<path d="M237.8 54.6l-.3 .3M237.9 47.3l-.3 .3M238.1 54.6l-.3 .3M238.2 47.3l-.3 .3M238.4 54.6l-.3 .3M238.5 47.3l-.3 .3M238.8 54.6l-.4 .3M238.9 47.3l-.4 .3M239.1 54.6l-.4 .3M239.2 47.3l-.4 .3M239.4 54.6l-.3 .3M239.5 47.3l-.3 .3"/>
<path d="M239.7 54.6l-.3 .3M239.8 47.3l-.3 .3M240 54.6l-.3 .3M240.1 47.3l-.3 .3M240.3 54.6l-.3 .3M240.4 47.3l-.3 .3M240.6 54.6l-.3 .3M240.7 47.3l-.3 .3M241 54.6l-.4 .3M241.1 47.3l-.4 .3M241.3 54.6l-.4 .3M241.4 47.3l-.4 .3"/>
<path d="M241.6 54.6l-.3 .3M241.7 47.3l-.3 .3M241.9 54.6l-.3 .3M242 47.3l-.3 .3M242.2 54.6l-.3 .3M242.3 47.3l-.3 .3M242.5 54.6l-.3 .3M242.6 47.3l-.3 .3M242.8 54.6l-.3 .3M243 47.3l-.4 .3M243.2 54.6l-.4 .3M243.3 47.3l-.4 .3"/>
<path d="M243.5 54.6l-.4 .3M243.6 47.3l-.4 .3M243.8 54.6l-.3 .3M243.9 47.3l-.3 .3M244.1 54.6l-.3 .3M244.2 47.3l-.3 .3M244.4 54.6l-.3 .3M244.5 47.3l-.3 .3M244.7 54.6l-.3 .3M244.8 47.3l-.3 .3M245 54.6l-.3 .3M245.2 47.3l-.4 .3"/>
<path d="M245.4 54.6l-.4 .3M245.5 47.3l-.4 .3M245.7 54.6l-.4 .3M245.8 47.3l-.4 .3M246 54.6l-.3 .3M246.1 47.3l-.3 .3M246.3 54.6l-.3 .3M246.4 47.3l-.3 .3M246.6 54.6l-.3 .3M246.7 47.3l-.3 .3M246.9 54.6l-.3 .3M247 47.3l-.3 .3"/>
<path d="M247.2 54.6l-.3 .3M247.4 47.3l-.4 .3M247.6 54.6l-.4 .3M247.7 47.3l-.4 .3M247.9 54.6l-.4 .3M248 47.3l-.3 .3M248.2 54.6l-.3 .3M248.3 47.3l-.3 .3M248.5 54.6l-.3 .3M248.6 47.3l-.3 .3M248.8 54.6l-.3 .3M248.9 47.3l-.3 .3"/>
<path d="M249.1 54.6l-.3 .3M249.2 47.3l-.3 .3M249.4 54.6l-.3 .3M249.6 47.3l-.4 .3M249.8 54.6l-.4 .3M249.9 47.3l-.4 .3M250.1 54.6l-.4 .3M250.2 47.3l-.3 .3M250.4 54.6l-.3 .3M250.5 47.3l-.3 .3M250.7 54.6l-.3 .3M250.8 47.3l-.3 .3"/>
<path d="M251 54.6l-.3 .3M251.1 47.3l-.3 .3M251.3 54.6l-.3 .3M251.4 47.3l-.3 .3M251.7 54.6l-.4 .3M251.8 47.3l-.4 .3M252 54.6l-.4 .3M252.1 47.3l-.4 .3M252.3 54.6l-.4 .3M252.4 47.3l-.3 .3M252.6 54.6l-.3 .3M252.7 47.3l-.3 .3"/>
<path d="M252.9 54.6l-.3 .3M253 47.3l-.3 .3M253.2 54.6l-.3 .3M253.3 47.3l-.3 .3M253.5 54.6l-.3 .3M253.6 47.3l-.3 .3M253.9 54.6l-.4 .3M254 47.3l-.4 .3M254.2 54.6l-.4 .3M254.3 47.3l-.4 .3M254.5 54.6l-.4 .3M254.6 47.3l-.3 .3"/>
<path d="M254.8 54.6l-.3 .3M254.9 47.3l-.3 .3M255.1 54.6l-.3 .3M255.2 47.3l-.3 .3M255.4 54.6l-.3 .3M255.5 47.3l-.3 .3M255.7 54.6l-.3 .3M255.8 47.3l-.3 .3M256.1 54.6l-.4 .3M256.2 47.3l-.4 .3M256.4 54.6l-.4 .3M256.5 47.3l-.4 .3"/>
<path d="M256.7 54.6l-.4 .3M256.8 47.3l-.3 .3M257 54.6l-.3 .3M257.1 47.3l-.3 .3M257.3 54.6l-.3 .3M257.4 47.3l-.3 .3M257.6 54.6l-.3 .3M257.7 47.3l-.3 .3M257.9 54.6l-.3 .3M258 47.3l-.3 .3M258.3 54.6l-.4 .3M258.4 47.3l-.4 .3"/>
<path d="M258.6 54.6l-.4 .3M258.7 47.3l-.4 .3M258.9 54.6l-.3 .3M259 47.3l-.3 .3M259.2 54.6l-.3 .3M259.3 47.3l-.3 .3M259.5 54.6l-.3 .3M259.6 47.3l-.3 .3M259.8 54.6l-.3 .3M259.9 47.3l-.3 .3M260.1 54.6l-.3 .3M260.2 47.3l-.3 .3"/>
<path d="M260.5 54.6l-.4 .3M260.6 47.3l-.4 .3M260.8 54.6l-.4 .3M260.9 47.3l-.4 .3M261.1 54.6l-.3 .3M261.2 47.3l-.3 .3M261.4 54.6l-.3 .3M261.5 47.3l-.3 .3M261.7 54.6l-.3 .3M261.8 47.3l-.3 .3M262 54.6l-.3 .3M262.1 47.3l-.3 .3"/>
<path d="M262.3 54.6l-.3 .3M262.4 47.3l-.3 .3M262.7 54.6l-.4 .3M262.8 47.3l-.4 .3M263 54.6l-.4 .3M263.1 47.3l-.4 .3M263.3 54.6l-.3 .3M263.4 47.3l-.3 .3M263.6 54.6l-.3 .3M263.7 47.3l-.3 .3M263.9 54.6l-.3 .3M264 47.3l-.3 .3"/>
<path d="M264.2 54.6l-.3 .3M264.3 47.3l-.3 .3M264.5 54.6l-.3 .3M264.6 47.3l-.3 .3M264.9 54.6l-.4 .3M265 47.3l-.4 .3M265.2 54.6l-.4 .3M265.3 47.3l-.4 .3M265.5 54.6l-.3 .3M265.6 47.3l-.3 .3M265.8 54.6l-.3 .3M265.9 47.3l-.3 .3"/>
<path d="M266.1 54.6l-.3 .3M266.2 47.3l-.3 .3M266.4 54.6l-.3 .3M266.5 47.3l-.3 .3M266.7 54.6l-.3 .3M266.8 47.3l-.3 .3M267.1 54.6l-.4 .3M267.2 47.3l-.4 .3M267.4 54.6l-.4 .3M267.5 47.3l-.4 .3M267.7 54.6l-.3 .3M267.8 47.3l-.3 .3"/>
<path d="M268 54.6l-.3 .3M268.1 47.3l-.3 .3M268.3 54.6l-.3 .3M268.4 47.3l-.3 .3M268.6 54.6l-.3 .3M268.7 47.3l-.3 .3M268.9 54.6l-.3 .3M269 47.3l-.3 .3M269.3 54.6l-.4 .3M269.4 47.3l-.4 .3M269.6 54.6l-.4 .3M269.7 47.3l-.4 .3"/>
<path d="M269.9 54.6l-.3 .3M270 47.3l-.3 .3M270.2 54.6l-.3 .3M270.3 47.3l-.3 .3M270.5 54.6l-.3 .3M270.6 47.3l-.3 .3M270.8 54.6l-.3 .3M270.9 47.3l-.3 .3M271.1 54.6l-.3 .3M271.3 47.3l-.4 .3M271.5 54.6l-.4 .3M271.6 47.3l-.4 .3"/>
<path d="M271.8 54.6l-.4 .3M271.9 47.3l-.4 .3M272.1 54.6l-.3 .3M272.2 47.3l-.3 .3M272.4 54.6l-.3 .3M272.5 47.3l-.3 .3M272.7 54.6l-.3 .3M272.8 47.3l-.3 .3M273 54.6l-.3 .3M273.1 47.3l-.3 .3M273.3 54.6l-.3 .3M273.4 51.1h.5"/>
<path d="M273.5 47.3l-.4 .3M273.6 47.6h.1v7h-.1zM273.6 51.8h.1M273.6 50.4h.1M273.7 54.6l-.4 .3M273.8 47.3l-.4 .3M273.9 47.4l-.2 .2M273.9 54.7l-.3 .2M239.7 75h.3M239.7 75.4h.3"/>
<circle cx="38.4" cy="51.1" r=".2"/>
<circle cx="94.5" cy="51.1" r=".2"/>
<circle cx="122.5" cy="51.1" r=".2"/>
<circle cx="150.5" cy="51.1" r=".2"/>
<circle cx="178.5" cy="51.1" r=".2"/>
<circle cx="206.5" cy="51.1" r=".2"/>
<circle cx="234.5" cy="51.1" r=".2"/>
<circle cx="262.5" cy="51.1" r=".2"/>
<circle cx="236.2" cy="75.2" r="3.8"/>
<circle cx="236.2" cy="75.2" r="3.5"/>
<circle cx="236.2" cy="75.2" r=".71"/>
</g>
<circle cx="66.4" cy="51.1" r=".2" fill="none" stroke="#ffdf7f" stroke-width=".25"/>
<g fill="none" stroke="#000" stroke-width=".25">
<path d="M18 12.7h261.4v184.8h-261.4zM20 40.8v9.4M24.4 40.8v6.1M33.1 55.1l4.7 11.4h12.1M38.4 45v5.8M66.4 45v5.8M94.5 45v5.8M122.5 45.1v5.7M150.5 45.1v5.7M178.5 45v5.8M206.5 45v5.8M234.5 45v5.8"/>
<path d="M262.6 45.1v5.7M272.7 53.6l-6 7.9h-8.6M273.9 40.8v6.1M230.2 75.2h5.2M235.8 75.2h.8M236.2 68.6v5.9M236.2 74.8v.8M236.2 76v5.9M237 75.2h5.6M122.6 108.2h98.9v24.3h-98.9zM122.6 112.7h98.9M122.6 119h98.9"/>
<path d="M134 112.7v19.8M164.5 112.7v19.8M187.3 112.7v19.8M210 112.7v19.8M122.6 125.7h98.9M179.7 168.8h99.7v28.7h-99.7zM18 192h127.7M18 186.5h127.7M28.4 186.5v11M105.4 186.5v11M122.9 186.5v11M145.7 197.5h34"/>
<path d="M164.8 188.3l12.3-2v10.3l-12.3-2.1zM179.7 183.9h-34v13.6h-110.3M187.2 197.5h92.2"/>
<circle cx="153.3" cy="191.4" r="5.1"/>
<circle cx="153.3" cy="191.4" r="3.1"/>
</g>
<g fill="none" stroke="#f00" stroke-width=".25">
<path d="M21.4 41.5h1.7M25.7 41.5h246.9M25.7 45.7h11.4M39.8 45.7h25.3M64.1 49.6l1.1 .7M66.3 51l.3 .2M67.7 51.9l21.7 14.3M67.8 45.7h25.4M95.8 45.8h25.4M123.8 45.8h25.4M151.8 45.8h25.4M179.8 45.7h25.4"/>
<path d="M207.8 45.7h25.4M235.8 45.8h25.4M263.9 45.8h8.7M147.5 191.4h1.3M149.1 191.4h.2M149.5 191.4h1.1M150.9 191.4h.2M151.3 191.4h1.1M152.6 191.4h.2M153.1 191.4h1.1M153.4 185.1v.6M153.4 186v.2"/>
<path d="M153.4 186.4v1.1M153.4 187.7v.3M153.4 188.2v1.1M153.4 189.5v.3M153.4 190v1.1M153.4 191.3v.2M153.4 191.7v1.2M153.4 193.1v.2M153.4 193.5v1.1M153.4 194.9v.2M153.4 195.3v1.1M153.4 196.6v.3"/>
<path d="M153.4 197.1v.4M154.4 191.4h.2M154.9 191.4h1.1M156.2 191.4h.2M156.6 191.4h1.1M158 191.4h.2M158.4 191.4h1.1M159.7 191.4h.3M160.2 191.4h1.1M161.5 191.4h.3M162 191.4h1.1M163.3 191.4h.2"/>
<path d="M163.7 191.4h1.2M165.1 191.4h.2M165.5 191.4h1.1M166.9 191.4h.2M167.3 191.4h1.1M168.6 191.4h.3M169.1 191.4h1.1M170.4 191.4h.2M170.9 191.4h1.1M172.2 191.4h.2M172.6 191.4h1.2M174 191.4h.2"/>
<path d="M174.4 191.4h1.1M175.7 191.4h.3M176.2 191.4h1.1M177.5 191.4h.3M178 191.4h1.3"/>
</g>
<g fill="#f00" stroke="#f00" stroke-width=".18">
<path d="M24.4 41.5l1.3-.2v.4z"/>
<path d="M272.6 41.3l1.3 .2-1.3 .2z"/>
<path d="M20 41.5l1.4-.2v.4z"/>
<path d="M23.1 41.3l1.3 .2-1.3 .2z"/>
<path d="M24.4 45.7l1.3-.2v.4z"/>
<path d="M37.1 45.5l1.3 .2-1.3 .2z"/>
<path d="M38.4 45.7l1.4-.2v.4z"/>
<path d="M65.1 45.5l1.3 .2-1.3 .2z"/>
<path d="M66.4 45.7l1.4-.2v.4z"/>
<path d="M93.2 45.5l1.3 .2-1.3 .2z"/>
<path d="M94.5 45.8l1.3-.2v.4z"/>
<path d="M121.2 45.6l1.3 .2-1.3 .2z"/>
<path d="M65.3 50.1l1 .9-1.3-.6z"/>
<path d="M66.6 51.2l1.2 .6-.2 .3z"/>
<path d="M122.5 45.8l1.3-.2v.4z"/>
<path d="M149.2 45.6l1.3 .2-1.3 .2z"/>
<path d="M150.5 45.8l1.3-.2v.4z"/>
<path d="M177.2 45.6l1.3 .2-1.3 .2z"/>
<path d="M178.5 45.7l1.3-.2v.4z"/>
<path d="M205.2 45.5l1.3 .2-1.3 .2z"/>
<path d="M206.5 45.7l1.3-.2v.4z"/>
<path d="M233.2 45.5l1.3 .2-1.3 .2z"/>
<path d="M234.5 45.8l1.3-.2v.4z"/>
<path d="M261.2 45.6l1.4 .2-1.4 .2z"/>
<path d="M262.6 45.8l1.3-.2v.4z"/>
<path d="M272.6 45.6l1.3 .2-1.3 .2z"/>
</g>
<path d="M32 52.5l1.5 2.4-.9 .4zM272.5 53.4l1.1-.9-.7 1.2z" fill="#000" stroke="#000" stroke-width=".18"/>
<g fill="none" stroke="#000" stroke-width=".18">
<path d="M179.7 165.7h99.7v3.1h-99.7zM179.7 168.8v28.7M179.7 178h39.9M181.4 168.8h98M187.7 178v12.7M197.9 178v12.7M211.2 178v12.7M219.6 168.8v28.7M179.7 190.7h99.7M179.7 187.3h99.7M179.7 183.9h99.7M179.7 180.5h99.7"/>
<path d="M179.7 194.1h99.7M241 194.1v3.4M257.5 194.1v3.4M265.9 190.7v3.4"/>
</g>
<text font-size="3.4" x="160.3" y="111.7">SHAFT ASSLY</text>
<g font-size="3.2">
<text x="36.7" y="115.8">Note:-</text>
<text x="40" y="122.8">1.All dimension are in MM</text>
<text x="40.1" y="127.9">2.Material: MS</text>
<text x="40" y="133.7">3.DN:200MM &amp; OD 219MM</text>
</g>
<g font-size="2.6">
<text x="124.1" y="116.8">SL NO.</text>
<text x="138.5" y="116.8">SHAFT PIPE SIZE</text>
<text x="169.1" y="116.8">SHAFT DIA</text>
<text x="188.9" y="116.8">SHAFT LENGTH</text>
<text x="213" y="116.7">QTY</text>
<text x="127.7" y="123.3">1</text>
<text x="136.1" y="121.5">8&quot; (ID 200 mm OD-219</text>
<text x="139.4" y="124.6">3 TO 4 mm THK)</text>
<text x="173.5" y="123.3">Ø40</text>
<text x="194.7" y="123.3">7125 L</text>
<text x="211.9" y="123.3">2 NOS</text>
<text x="127.6" y="130">2</text>
<text x="136.1" y="128.2">8&quot; (ID 200 mm OD-219</text>
<text x="139.4" y="131.3">3 TO 4 mm THK)</text>
<text x="173.5" y="130">Ø40</text>
<text x="194.7" y="130">5125 L</text>
<text x="212.6" y="130">1 NO</text>
<text x="180.4" y="174.1">TITLE : SHAFT ASSEMBLY</text>
<text x="188.6" y="177.2">8&quot; SHAFT</text>
</g>
<g font-size="2.4">
<text x="220.5" y="183">CLIENT -Nihva Technologies Pvt Ltd</text>
<text x="220.5" y="189.8">PRODUCT - SHAFT ASSEMBLY</text>
<text x="220.5" y="186.4">LOCATION -Pune</text>
<text x="220.2" y="196.6">SCALE: NTS</text>
<text x="220.5" y="193.2">DWG NO:-NIHVA/23-24/MFG/0137</text>
<text x="241.4" y="196.6">SCALE:--</text>
<text x="253.2" y="196.6">1:1</text>
<text x="258.5" y="196.6">SHEET: 01 OF 01</text>
<text x="267" y="193.2">REV- 0</text>
</g>
<g font-size="2.3">
<text x="18.9" y="189.8">Rev No.</text>
<text x="29.1" y="189.8">Revision</text>
<text x="106.4" y="189.8">Date</text>
<text x="124.2" y="189.6">Revised By</text>
</g>
<g font-size="2">
<text x="41.1" y="65.9">FLANGE</text>
<text x="258.3" y="63.4">FLANGE</text>
<text x="258.5" y="61">MOTOR</text>
<text x="39.8" y="68.3">ASSEMBLY</text>
<text x="213.5" y="179.9">SIGN</text>
<text x="190.1" y="180">NAME</text>
<text x="201.1" y="180">DATE</text>
</g>
<g font-size="1.8">
<text x="20.6" y="41.1">125</text>
<text x="162" y="41.1">LENGTH</text>
<text x="29.9" y="45.3">400</text>
<text x="50.9" y="45.3">800</text>
<text x="78.9" y="45.3">800</text>
<text x="106.9" y="45.4">800</text>
<text x="135" y="45.4">800</text>
<text x="163" y="45.4">800</text>
<text x="191" y="45.3">800</text>
<text x="219" y="45.3">800</text>
<text x="247" y="45.4">800</text>
<text x="266.7" y="45.4">325</text>
<text x="76.9" y="57.6" transform="rotate(33 76.9 57.6)">M10 NUT &amp; BOLT</text>
<text x="180" y="185.9">CHECK</text>
<text x="180.1" y="182.9">DRAWN</text>
<text x="189.7" y="182.5">Nirmala</text>
<text x="189.8" y="185.9">A.K.</text>
<text x="199.8" y="182.5">19/07/2023</text>
<text x="199.8" y="185.9">19/07/2023</text>
<text x="180.1" y="189.3">APPRD.</text>
<text x="189.8" y="189.3">V.T.</text>
<text x="199.8" y="189.3">19/07/2023</text>
</g>
<g font-size="1.7">
<text x="181.9" y="167.6">This drawing &amp; design is the property of NIHVA TECHNOLOGIES. Not to be sold or copied to any other concern.</text>
<text x="185.9" y="196.4">ALL DIMENSION ARE IN mm</text>
</g>
<text font-size="1.5" x="180.1" y="192.8">If any queries contact : design1@nihva.com</text>
</svg>
